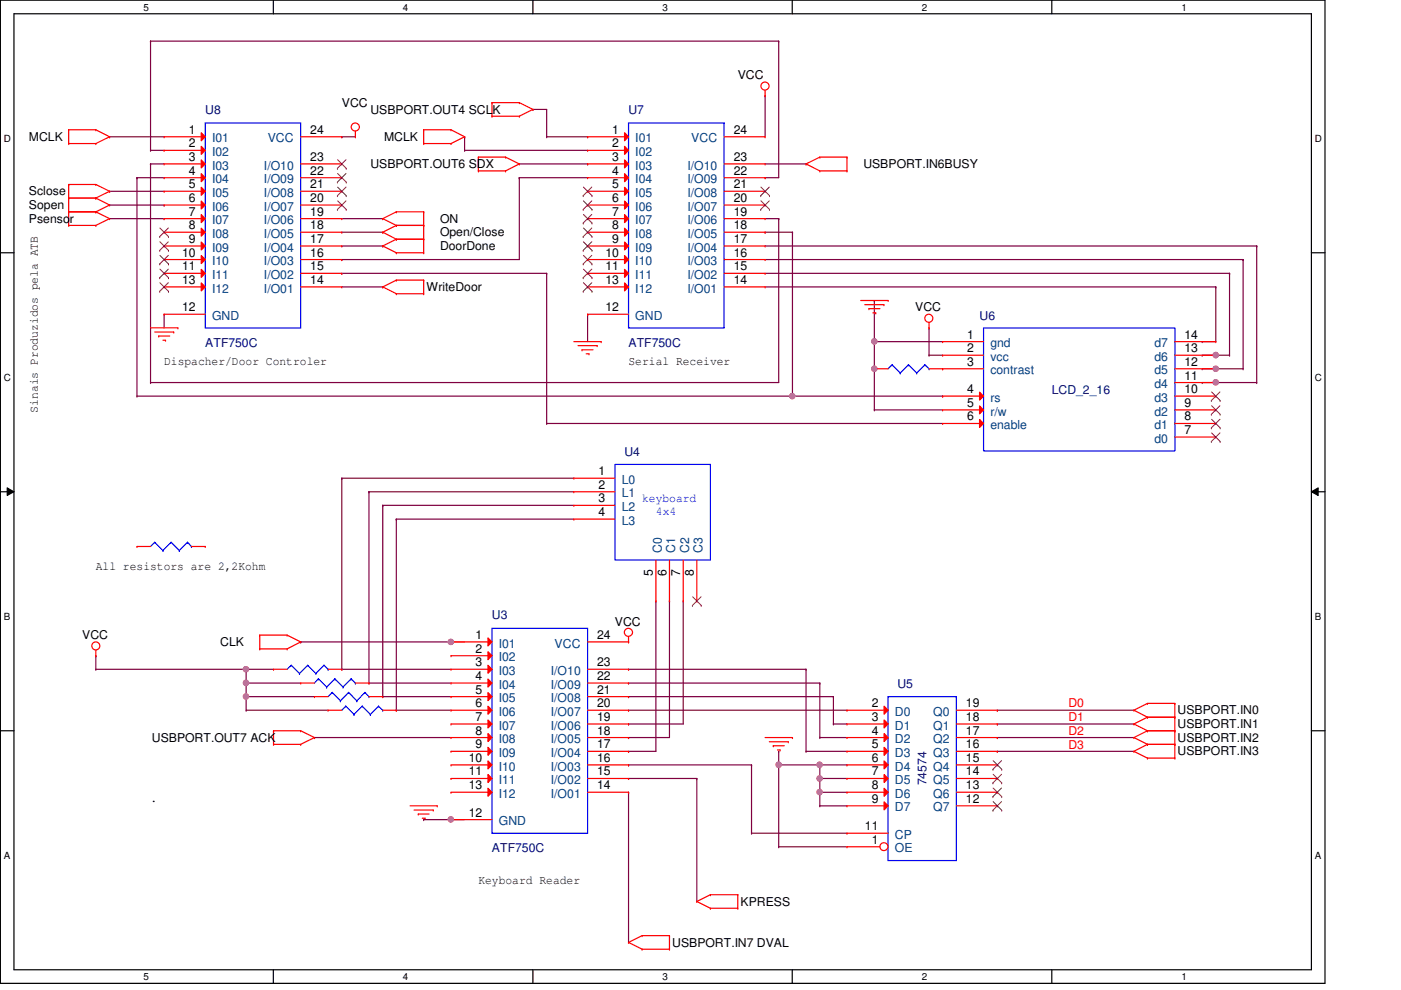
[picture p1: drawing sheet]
<svg xmlns="http://www.w3.org/2000/svg" width="297mm" height="210mm" viewBox="0 0 297 210" stroke-linecap="round" stroke-linejoin="round" font-family="sans-serif">
<path d="M.1 0h280.8v208.5h-280.8zM3 2.9h275v202.7h-275z" fill="none" stroke="#000" stroke-width=".25"/>
<g fill="#fff">
<path d="M30.4 .3h1.2v2.4h-1.2z"/>
<path d="M30.4 205.9h1.2v2.3h-1.2z"/>
</g>
<path d="M58 0v2.9M58 205.6v2.9" fill="none" stroke="#000" stroke-width=".25"/>
<g fill="#fff">
<path d="M85.4 .3h1.2v2.4h-1.2z"/>
<path d="M85.4 205.9h1.2v2.3h-1.2z"/>
</g>
<path d="M113 0v2.9M113 205.6v2.9" fill="none" stroke="#000" stroke-width=".25"/>
<g fill="#fff">
<path d="M140.5 .3h1.1v2.4h-1.1z"/>
<path d="M140.5 205.9h1.1v2.3h-1.1z"/>
</g>
<path d="M168 0v2.9M168 205.6v2.9" fill="none" stroke="#000" stroke-width=".25"/>
<g fill="#fff">
<path d="M195.4 .3h1.2v2.4h-1.2z"/>
<path d="M195.4 205.9h1.2v2.3h-1.2z"/>
</g>
<path d="M223 0v2.9M223 205.6v2.9" fill="none" stroke="#000" stroke-width=".25"/>
<g fill="#fff">
<path d="M250.5 .3h1.1v2.4h-1.1z"/>
<path d="M250.5 205.9h1.1v2.3h-1.1z"/>
<path d="M.8 28.2h1.5v2.4h-1.5z"/>
<path d="M278.8 28.2h1.4v2.4h-1.4z"/>
<path d="M.8 78.9h1.5v2.3h-1.5z"/>
<path d="M278.8 78.9h1.4v2.3h-1.4z"/>
</g>
<path d="M.1 53.6h2.9M278 53.6h2.9" fill="none" stroke="#000" stroke-width=".25"/>
<g fill="#fff">
<path d="M.8 129.6h1.4v2.3h-1.4z"/>
<path d="M278.8 129.6h1.3v2.3h-1.3z"/>
</g>
<path d="M.1 104.3h2.9M278 104.3h2.9" fill="none" stroke="#000" stroke-width=".25"/>
<path d="M1.5 103.4l1.5 .9-1.5 .8zM278 104.3l1.5-.9v1.7z" fill="#000"/>
<path d="M1.5 103.4l1.5 .9-1.5 .8zM278 104.3l1.5-.9v1.7z" fill="none" stroke="#000" stroke-width=".21"/>
<g fill="#fff">
<path d="M.8 180.3h1.4v2.3h-1.4z"/>
<path d="M278.8 180.3h1.3v2.3h-1.3z"/>
</g>
<path d="M.1 154.9h2.9M278 154.9h2.9" fill="none" stroke="#000" stroke-width=".25"/>
<path d="M63.8 136.1h.1M63.8 136.1h31.8" fill="none" stroke="#800040" stroke-width=".25"/>
<circle cx="95.6" cy="136.1" r=".56" fill="#f0f"/>
<circle cx="95.6" cy="136.1" r=".56" fill="none" stroke="#f0f" stroke-width=".25"/>
<g fill="none" stroke="#800040" stroke-width=".25">
<path d="M72.5 101.4h.1M72.5 101.4h49.2M72.5 101.4v40.5M78.2 104.3h.1M78.2 104.3h43.5M78.2 104.3v40.5M81.1 107.1h.1M81.1 107.1h40.6M81.1 107.1v40.6M84 110.1h.1M84 110.1v40.5M84 110.1h37.7"/>
<path d="M95.6 136.1h.1M95.6 136.1h2.9M139.1 127.4h.1M139.1 127.4v31.9h-5.8M141.9 127.4h.1M141.9 127.4v29h-8.6M144.9 127.4h.1M144.9 127.4v26.1h-11.6M20.3 141.9h.1M20.3 141.9h31.9M72.5 141.9h.1M72.5 141.9h23.1"/>
<path d="M78.2 144.8h.1M78.2 144.8h17.4M81.1 147.7h.1M81.1 147.7h14.5M84 150.6h.1M84 150.6h11.6M133.3 159.3h.1M133.3 156.4h.1M133.3 153.5h.1M133.3 150.6h.1M133.3 147.7h.1M133.3 144.8h.1"/>
<path d="M133.3 141.9h.1M133.3 141.9h37.6M133.3 144.8h40.5M133.3 147.7h43.4M133.3 150.6h46.3M170.9 141.9h.1M170.9 159.3h.1M170.9 159.3h8.7M170.9 141.9v17.4M173.8 144.8h.1M173.8 156.4h.1M173.8 156.4h5.8"/>
<path d="M173.8 144.8v11.6M176.7 147.7h.1M176.7 153.5h.1M176.7 153.5h2.9M176.7 147.7v5.8M211.5 150.6h.1M211.5 153.5h.1M211.5 156.4h.1M211.5 159.3h.1M211.5 150.6h28.9M211.5 159.3h28.9M211.5 156.4h28.9"/>
<path d="M211.5 153.5h28.9M133.3 162.2h.1M133.3 165.1h.1M133.3 168h.1M133.3 162.2h26M133.3 165.1h14.4M133.3 168v31.8M147.7 165.1h.1M147.7 165.1v26M159.3 162.2h.1M159.3 176.7h.1M159.3 162.2v14.5"/>
<path d="M159.3 176.7h20.3M165.1 179.5h.1M165.1 179.5h14.5"/>
</g>
<circle cx="52.1" cy="141.9" r=".56" fill="#f0f"/>
<circle cx="52.1" cy="141.9" r=".56" fill="none" stroke="#f0f" stroke-width=".25"/>
<path d="M52.2 147.7h.1M52.2 150.6h.1M52.2 141.9h.1M52.2 144.8h.1M52.2 147.7h14.5M52.2 150.6h17.4M52.2 141.9v5.8M52.2 144.8h11.6M52.2 141.9h5.8" fill="none" stroke="#800040" stroke-width=".25"/>
<circle cx="52.1" cy="147.7" r=".56" fill="#f0f"/>
<circle cx="52.1" cy="147.7" r=".56" fill="none" stroke="#f0f" stroke-width=".25"/>
<circle cx="52.1" cy="144.8" r=".56" fill="#f0f"/>
<circle cx="52.1" cy="144.8" r=".56" fill="none" stroke="#f0f" stroke-width=".25"/>
<path d="M52.2 147.7h.1M52.2 147.7v2.9M165.1 159.3h.1M165.1 159.3v2.9M165.1 162.2h.1M165.1 162.2h8.7M173.8 162.2h.1M173.8 165.1h.1M173.8 162.2v2.9M173.8 165.1h5.8" fill="none" stroke="#800040" stroke-width=".25"/>
<circle cx="173.8" cy="165.1" r=".56" fill="#f0f"/>
<circle cx="173.8" cy="165.1" r=".56" fill="none" stroke="#f0f" stroke-width=".25"/>
<path d="M173.8 162.2h.1M173.8 162.2h5.8" fill="none" stroke="#800040" stroke-width=".25"/>
<circle cx="173.8" cy="162.2" r=".56" fill="#f0f"/>
<circle cx="173.8" cy="162.2" r=".56" fill="none" stroke="#f0f" stroke-width=".25"/>
<path d="M173.8 165.1h.1M173.8 168h.1M173.8 165.1v2.9M173.8 168h5.8" fill="none" stroke="#800040" stroke-width=".25"/>
<circle cx="173.8" cy="167.9" r=".56" fill="#f0f"/>
<circle cx="173.8" cy="167.9" r=".56" fill="none" stroke="#f0f" stroke-width=".25"/>
<path d="M89.8 173.8h.1M89.8 173.8h5.8M173.8 168h.1M173.8 170.9h.1M173.8 168v2.9M173.8 170.9h5.8" fill="none" stroke="#800040" stroke-width=".25"/>
<circle cx="95.6" cy="173.7" r=".56" fill="#f0f"/>
<circle cx="95.6" cy="173.7" r=".56" fill="none" stroke="#f0f" stroke-width=".25"/>
<path d="M20.3 139h.1M20.3 139v2.9M66.7 156.4h.1M66.7 156.4h28.9M95.6 173.8h.1M95.6 173.8h2.9M165.1 162.2h.1M165.1 162.2v17.3" fill="none" stroke="#800040" stroke-width=".25"/>
<circle cx="165.1" cy="162.2" r=".56" fill="#f0f"/>
<circle cx="165.1" cy="162.2" r=".56" fill="none" stroke="#f0f" stroke-width=".25"/>
<path d="M185.4 72.4h.1M185.4 72.4h14.5M185.4 72.4v5.8" fill="none" stroke="#800040" stroke-width=".25"/>
<circle cx="185.4" cy="72.4" r=".56" fill="#f0f"/>
<circle cx="185.4" cy="72.4" r=".56" fill="none" stroke="#f0f" stroke-width=".25"/>
<g fill="none" stroke="#800040" stroke-width=".25">
<path d="M185.4 63.7h.1M185.4 63.7v8.7M254.9 78.2h.1M254.9 75.3h.1M254.9 78.2h2.9M254.9 75.3h2.9M115.9 89.8h.1M115.9 89.8h84M168 84h31.9M185.4 86.9h.1M185.4 86.9h14.5M199.9 84h.1"/>
<path d="M254.9 81.1h.1M254.9 81.1h2.9"/>
</g>
<circle cx="257.8" cy="75.3" r=".56" fill="#f0f"/>
<circle cx="257.8" cy="75.3" r=".56" fill="none" stroke="#f0f" stroke-width=".25"/>
<g fill="none" stroke="#800040" stroke-width=".25">
<path d="M31.9 8.7h.1M31.9 8.7v23.2M31.9 8.7h133.2M165.1 8.7h.1M165.1 8.7v29h-2.9M23.2 29h.1M23.2 29h11.6M29 37.7h.1M29 37.7h5.8M29 37.7v46.3M31.9 31.9h.1M31.9 34.8h.1"/>
<path d="M31.9 31.9h2.9M31.9 34.8v46.3M31.9 34.8h2.9M72.5 29h.1M72.5 29h2.8M162.2 20.3h.1M162.2 37.7h.1M162.2 20.3v8.7M165.1 46.4h.1M165.1 46.4v34.7h-133.2M34.8 66.6h.1M34.8 66.6v2.9"/>
<path d="M124.6 66.6h.1M124.6 66.6v5.8M254.9 72.4h.1M254.9 72.4h2.9M29 84h.1M29 84h139M31.9 81.1h.1"/>
</g>
<circle cx="168" cy="84" r=".56" fill="#f0f"/>
<circle cx="168" cy="84" r=".56" fill="none" stroke="#f0f" stroke-width=".25"/>
<g fill="none" stroke="#800040" stroke-width=".25">
<path d="M110.1 37.7h.1M110.1 37.7v17.3h-37.6M110.1 37.7h14.5M23.2 40.6h.1M23.2 46.4h11.6M23.2 40.6h11.6M23.2 43.5h11.6M34.8 43.5h.1M34.8 46.4h.1M72.5 55h.1M72.5 58h.1M72.5 49.2h8.6"/>
<path d="M72.5 58h43.4M72.5 46.4h8.6M72.5 52.2h8.6M81.1 52.2h.1M81.1 46.4h.1M81.1 49.2h.1M115.9 58h.1M115.9 58v31.8M162.2 49.2h.1M162.2 49.2h5.8M162.2 46.4h2.9M165.1 46.4h.1"/>
<path d="M168 49.2h.1M168 49.2v34.8M72.5 60.8h8.6M81.1 60.8h.1M185.4 78.2h.1M185.4 78.2v8.7M197 75.3h.1M197 69.5h.1M197 75.3h2.9M197 69.5v5.8"/>
</g>
<circle cx="185.4" cy="78.2" r=".56" fill="#f0f"/>
<circle cx="185.4" cy="78.2" r=".56" fill="none" stroke="#f0f" stroke-width=".25"/>
<g fill="none" stroke="#800040" stroke-width=".25">
<path d="M110.1 34.8h14.5M113 23.2h.1M113 23.2h2.9M124.6 34.8h.1M162.2 34.8h8.7M170.9 34.8h.1M162.2 58h98.5M260.7 58h.1M260.7 58v17.3M162.2 60.8h95.6M257.8 60.8h.1M257.8 60.8v11.6"/>
<path d="M257.8 78.2h5.8M263.6 78.2h.1"/>
</g>
<circle cx="257.8" cy="78.2" r=".56" fill="#f0f"/>
<circle cx="257.8" cy="78.2" r=".56" fill="none" stroke="#f0f" stroke-width=".25"/>
<path d="M162.2 55h101.4M263.6 55h.1M263.6 55v23.2M257.8 75.3h2.9M260.7 75.3h.1M257.8 81.1h8.6M266.4 81.1h.1" fill="none" stroke="#800040" stroke-width=".25"/>
<circle cx="257.8" cy="81.1" r=".56" fill="#f0f"/>
<circle cx="257.8" cy="81.1" r=".56" fill="none" stroke="#f0f" stroke-width=".25"/>
<path d="M98.5 29h.1M98.5 31.9h.1M98.5 29v2.9M98.5 31.9h26.1M115.9 29h.1M115.9 23.2v5.8M115.9 29h8.7M124.6 29h.1M162.2 52.2h104.2M266.4 52.2h.1M266.4 52.2v28.9" fill="none" stroke="#800040" stroke-width=".25"/>
<g fill="none" stroke="#f00" stroke-width=".25">
<path d="M162.2 19.1v1.2M14.6 30.4h.1M14.6 27.5h.1M14.6 39.1h.1M14.6 27.5h5.7M14.6 30.4h5.7M14.6 27.5v2.9M14.6 39.1v8.7M14.6 39.1h5.7M20.3 27.5h.1M20.3 30.4h.1M20.3 39.1h.1"/>
<path d="M20.3 27.5l2.9 1.5M20.3 39.1l2.9 1.5M23.2 29h.1M23.2 29l-2.9 1.4M75.3 29h.1M75.3 27.8v1.2M89.8 30.4h.1M89.8 27.5h.1M89.8 27.5h5.8M89.8 30.4h5.8M89.8 27.5v2.9M95.6 27.5h.1"/>
<path d="M95.6 30.4h.1M95.6 27.5l2.9 1.5M98.5 29h.1M98.5 29l-2.9 1.4M101.4 36.2h.1M101.4 33.3h.1M101.4 33.3h5.8M101.4 36.2h5.8M101.4 33.3v2.9M104.3 24.6h.1M104.3 21.8h.1M104.3 21.8h5.8"/>
<path d="M104.3 24.6h5.8M104.3 21.8v2.8M107.2 33.3h.1M107.2 36.2h.1M107.2 33.3l2.9 1.5M110.1 21.8h.1M110.1 24.6h.1M110.1 34.8h.1M110.1 21.8l2.9 1.4M110.1 34.8l-2.9 1.4M113 23.2h.1M113 23.2l-2.9 1.4"/>
<path d="M162.2 20.3h.1M170.9 34.8h.1M170.9 34.8l2.9 1.4M173.8 33.3h.1M173.8 36.2h.1M173.8 33.3h5.8M173.8 36.2h5.8M173.8 33.3l-2.9 1.5M179.6 33.3h.1M179.6 36.2h.1M179.6 33.3v2.9M14.6 42h.1"/>
<path d="M14.6 44.9h.1M14.6 47.8h.1M14.6 42h5.7M14.6 44.9h5.7M14.6 47.8h5.7M20.3 42h.1M20.3 44.9h.1M20.3 47.8h.1M20.3 42l2.9 1.5M20.3 44.9l2.9 1.5M23.2 40.6h.1M23.2 43.5h.1"/>
<path d="M23.2 46.4h.1M23.2 40.6l-2.9 1.4M23.2 43.5l-2.9 1.4M23.2 46.4l-2.9 1.4M81.1 52.2h.1M81.1 49.2h.1M81.1 46.4h.1M81.1 52.2l2.9 1.4M81.1 49.2l2.9 1.5M81.1 46.4l2.9 1.4M84 59.4h.1M84 50.7h.1"/>
<path d="M84 53.6h.1M84 47.8h.1M84 44.9h.1M84 44.9h5.8M84 47.8h5.8M84 59.4l-2.9 1.4M84 59.4h5.8M84 50.7l-2.9 1.5M84 50.7h5.8M84 53.6h5.8M84 47.8l-2.9 1.4M84 44.9l-2.9 1.5"/>
<path d="M89.8 59.4h.1M89.8 50.7h.1M89.8 53.6h.1M89.8 47.8h.1M89.8 44.9h.1M89.8 44.9v8.7M89.8 59.4v2.9M31.9 69.5h5.8M32.8 70.4h4M33.7 71.2h.1M33.7 71.2h2.3M34.5 72.1h.6"/>
<path d="M35.1 72.1h.1M36.8 70.4h.1M37.7 69.5h.1M81.1 60.8h.1M81.1 60.8l2.9 1.5M84 62.3h.1M84 62.3h5.8M89.8 62.3h.1M121.7 72.4h5.8M122.6 73.3h4M123.4 74.2h.1M123.4 74.2h2.3"/>
<path d="M124.3 75h.6M124.9 75h.1M126.6 73.3h.1M127.5 72.4h.1M182.5 63.7h5.8M183.3 64.6h4.1M184.2 65.4h.1M184.2 65.4h2.4M185.1 66.3h.6M185.7 66.3h.1M187.4 64.6h.1M188.3 63.7h.1"/>
<path d="M197 69.5h.1M197 68.4v1.1M20.3 139h.1M20.3 137.8v1.2M55.1 137.6h.1M55.1 134.7h.1M55.1 134.7h5.8M55.1 137.6h5.8M55.1 134.7v2.9M60.9 134.7h.1M60.9 137.6h.1M60.9 134.7l2.9 1.4"/>
<path d="M63.8 136.1h.1M63.8 136.1l-2.9 1.5M133.3 136.1h.1M133.3 135v1.1M58 157.8h.1M58 154.9h.1M58 154.9h5.8M58 157.8h5.8M58 154.9v2.9M63.8 154.9h.1M63.8 157.8h.1M63.8 154.9l2.9 1.5"/>
<path d="M66.7 156.4h.1M66.7 156.4l-2.9 1.4M162.2 156.4h5.8M163.1 157.3h4M164 158.1h.1M164 158.1h2.3M164.8 159h.6M165.4 159h.1M167.1 157.3h.1M168 156.4h.1M240.4 150.6h.1M240.4 153.5h.1"/>
<path d="M240.4 156.4h.1M240.4 159.3h.1M240.4 150.6l2.9 1.5M240.4 153.5l2.9 1.4M240.4 156.4l2.9 1.4M240.4 159.3l2.9 1.4M243.3 149.1h.1M243.3 152.1h.1M243.3 154.9h.1M243.3 157.8h.1M243.3 149.1l-2.9 1.5M243.3 149.1h5.8"/>
<path d="M243.3 152.1h5.8M243.3 152.1l-2.9 1.4M243.3 154.9h5.8M243.3 154.9l-2.9 1.5M243.3 157.8h5.8M243.3 157.8l-2.9 1.5M249.1 149.1h.1M249.1 152.1h.1M249.1 154.9h.1M249.1 157.8h.1M249.1 149.1v11.6M86.9 170.9h5.8"/>
<path d="M87.8 171.7h4.1M88.7 172.6h.1M88.7 172.6h2.3M89.5 173.5h.6M90.1 173.5h.1M91.9 171.7h.1M92.7 170.9h.1M243.3 160.7h.1M243.3 160.7h5.8M249.1 160.7h.1M133.3 199.8h.1M133.3 199.8l2.8 1.5"/>
<path d="M136.1 198.4h.1M136.1 198.4l-2.8 1.4M136.1 198.4h5.8M141.9 198.4h.1M141.9 198.4v2.9M147.7 191.1h.1M147.7 191.1l2.9 1.5M150.6 189.7h.1M150.6 192.6h.1M150.6 189.7l-2.9 1.4M150.6 189.7h5.8M150.6 192.6h5.8"/>
<path d="M156.4 189.7h.1M156.4 192.6h.1M156.4 189.7v2.9M136.1 201.3h.1M136.1 201.3h5.8M141.9 201.3h.1"/>
<circle cx="162.2" cy="18.3" r=".86"/>
<circle cx="75.3" cy="26.9" r=".86"/>
<circle cx="196.9" cy="67.5" r=".85"/>
<circle cx="20.3" cy="136.9" r=".85"/>
<circle cx="133.2" cy="134.1" r=".86"/>
</g>
<path d="M188.3 147.7h14.5v34.8h-14.5z" fill="none" stroke="#00f" stroke-width=".25"/>
<circle cx="187.4" cy="179.5" r=".84" fill="#fff"/>
<g fill="none" stroke="#f00" stroke-width=".25">
<path d="M179.6 179.5h.1M179.6 179.5h7"/>
<circle cx="187.4" cy="179.5" r=".84"/>
</g>
<path d="M187.4 149.7l.9 .9-.9 .8z" fill="#f00"/>
<path d="M179.6 150.6h.1M179.6 150.6h8.7M187.4 149.7l.9 .9-.9 .8z" fill="none" stroke="#f00" stroke-width=".25"/>
<path d="M187.4 152.7l.9 .8-.9 .8z" fill="#f00"/>
<path d="M179.6 153.5h.1M179.6 153.5h8.7M187.4 152.7l.9 .8-.9 .8z" fill="none" stroke="#f00" stroke-width=".25"/>
<path d="M187.4 155.5l.9 .9-.9 .8z" fill="#f00"/>
<path d="M179.6 156.4h.1M179.6 156.4h8.7M187.4 155.5l.9 .9-.9 .8z" fill="none" stroke="#f00" stroke-width=".25"/>
<path d="M187.4 158.5l.9 .8-.9 .8z" fill="#f00"/>
<path d="M179.6 159.3h.1M179.6 159.3h8.7M187.4 158.5l.9 .8-.9 .8z" fill="none" stroke="#f00" stroke-width=".25"/>
<path d="M187.4 161.3l.9 .9-.9 .8z" fill="#f00"/>
<path d="M179.6 162.2h.1M179.6 162.2h8.7M187.4 161.3l.9 .9-.9 .8z" fill="none" stroke="#f00" stroke-width=".25"/>
<path d="M187.4 164.2l.9 .9-.9 .8z" fill="#f00"/>
<path d="M179.6 165.1h.1M179.6 165.1h8.7M187.4 164.2l.9 .9-.9 .8z" fill="none" stroke="#f00" stroke-width=".25"/>
<path d="M187.4 167.1l.9 .9-.9 .8z" fill="#f00"/>
<path d="M179.6 168h.1M179.6 168h8.7M187.4 167.1l.9 .9-.9 .8z" fill="none" stroke="#f00" stroke-width=".25"/>
<path d="M187.4 170l.9 .9-.9 .8z" fill="#f00"/>
<g fill="none" stroke="#f00" stroke-width=".25">
<path d="M69.6 150.6h.1M69.6 150.6h2.9M81.1 150.6h2.9M84 150.6h.1M202.8 150.6h8.7M202.8 153.5h8.7M202.8 156.4h8.7M202.8 159.3h8.7M211.5 150.6h.1M211.5 153.5h.1M211.5 156.4h.1M211.5 159.3h.1"/>
<path d="M179.6 170.9h.1M179.6 176.7h.1M179.6 170.9h8.7M179.6 176.7h8.7M187.4 170l.9 .9-.9 .8zM202.8 170.9h8.7M202.8 162.2h8.7M202.8 165.1h8.7M202.8 168h8.7M211.5 162.2h.1M211.5 165.1h.1M211.5 168h.1"/>
<path d="M211.5 170.9h.1"/>
</g>
<g fill="none" stroke="#804000" stroke-width=".21">
<path d="M210.5 163.1h.1M210.5 166h.1M210.5 168.9h.1M210.5 171.8h.1M210.6 161.3l1.8 1.8M210.6 164.2l1.8 1.8M210.6 167.1l1.8 1.8M210.6 170l1.8 1.8M212.3 161.3l-1.8 1.8M212.3 164.2l-1.8 1.8M212.3 167.1l-1.8 1.8M212.3 170l-1.8 1.8"/>
<path d="M212.4 163.1h.1M212.4 166h.1M212.4 168.9h.1M212.4 171.8h.1"/>
</g>
<g fill="none" stroke="#00f" stroke-width=".25">
<path d="M43.5 26.1h20.3v43.4h-20.3zM73.3 149.7h.1M73.3 149.7l-.8 .9M73.3 149.7l1.8 1.8M75.1 151.5h.1M76.8 149.7h.1M76.8 149.7l-1.7 1.8M76.8 149.7l1.7 1.8M78.5 151.5h.1M80.3 149.7h.1M80.3 149.7l-1.8 1.8M80.3 149.7l.8 .9"/>
<path d="M81.1 150.6h.1"/>
</g>
<path d="M42.7 60l.8 .8-.8 .9z" fill="#f00"/>
<path d="M42.7 60l.8 .8-.8 .9zM34.8 60.8h.1M34.8 60.8h8.7" fill="none" stroke="#f00" stroke-width=".25"/>
<path d="M33.9 59.9l1.8 1.9M35.7 59.9l-1.8 1.9M33.9 61.8h.1M35.7 61.8h.1" fill="none" stroke="#804000" stroke-width=".21"/>
<path d="M42.7 28.2l.8 .8-.8 .8z" fill="#f00"/>
<path d="M34.8 29h.1M34.8 29h8.7M42.7 28.2l.8 .8-.8 .8z" fill="none" stroke="#f00" stroke-width=".25"/>
<path d="M42.7 31l.8 .9-.8 .8z" fill="#f00"/>
<path d="M34.8 31.9h.1M34.8 31.9h8.7M42.7 31l.8 .9-.8 .8z" fill="none" stroke="#f00" stroke-width=".25"/>
<path d="M42.7 33.9l.8 .9-.8 .8z" fill="#f00"/>
<path d="M34.8 34.8h.1M34.8 34.8h8.7M42.7 33.9l.8 .9-.8 .8z" fill="none" stroke="#f00" stroke-width=".25"/>
<path d="M42.7 36.8l.8 .9-.8 .8z" fill="#f00"/>
<path d="M34.8 37.7h.1M34.8 37.7h8.7M42.7 36.8l.8 .9-.8 .8z" fill="none" stroke="#f00" stroke-width=".25"/>
<path d="M42.7 39.7l.8 .9-.8 .8z" fill="#f00"/>
<path d="M42.7 39.7l.8 .9-.8 .8zM34.8 40.6h.1M34.8 40.6h8.7" fill="none" stroke="#f00" stroke-width=".25"/>
<path d="M42.7 42.6l.8 .9-.8 .8z" fill="#f00"/>
<path d="M34.8 43.5h.1M34.8 43.5h8.7M42.7 42.6l.8 .9-.8 .8z" fill="none" stroke="#f00" stroke-width=".25"/>
<path d="M42.7 45.5l.8 .9-.8 .8z" fill="#f00"/>
<path d="M34.8 46.4h.1M34.8 46.4h8.7M42.7 45.5l.8 .9-.8 .8z" fill="none" stroke="#f00" stroke-width=".25"/>
<path d="M42.7 48.4l.8 .8-.8 .9z" fill="#f00"/>
<path d="M34.8 49.2h.1M34.8 49.2h8.7M42.7 48.4l.8 .8-.8 .9z" fill="none" stroke="#f00" stroke-width=".25"/>
<path d="M33.9 50.2h.1M33.9 48.3l1.8 1.9M35.7 48.3l-1.8 1.9M35.7 50.2h.1" fill="none" stroke="#804000" stroke-width=".21"/>
<path d="M42.7 51.3l.8 .9-.8 .8z" fill="#f00"/>
<path d="M34.8 52.2h.1M34.8 52.2h8.7M42.7 51.3l.8 .9-.8 .8z" fill="none" stroke="#f00" stroke-width=".25"/>
<path d="M33.9 53.1h.1M33.9 51.3l1.8 1.8M35.7 51.3l-1.8 1.8M35.7 53.1h.1" fill="none" stroke="#804000" stroke-width=".21"/>
<path d="M42.7 54.2l.8 .8-.8 .9z" fill="#f00"/>
<path d="M34.8 55h.1M34.8 55h8.7M42.7 54.2l.8 .8-.8 .9z" fill="none" stroke="#f00" stroke-width=".25"/>
<path d="M33.9 56h.1M33.9 54.1l1.8 1.9M35.7 54.1l-1.8 1.9M35.7 56h.1" fill="none" stroke="#804000" stroke-width=".21"/>
<path d="M42.7 57.1l.8 .9-.8 .8z" fill="#f00"/>
<g fill="none" stroke="#f00" stroke-width=".25">
<path d="M63.8 37.7h8.7M63.8 34.8h8.7M63.8 29h8.7M72.5 37.7h.1M72.5 34.8h.1M72.5 29h.1M34.8 58h.1M34.8 58h8.7M42.7 57.1l.8 .9-.8 .8zM63.8 58h8.7M63.8 55h8.7M63.8 52.2h8.7"/>
<path d="M63.8 49.2h8.7M63.8 46.4h8.7M63.8 43.5h8.7M63.8 40.6h8.7M72.5 58h.1M72.5 55h.1M72.5 52.2h.1M72.5 49.2h.1M72.5 46.4h.1M72.5 43.5h.1M72.5 40.6h.1M34.8 66.6h.1"/>
<path d="M34.8 66.6h8.7M63.8 60.8h8.7M72.5 60.8h.1M199.9 72.4h.1M199.9 75.3h.1M199.9 78.2h.1M199.9 72.4h8.6M199.9 75.3h8.6M199.9 78.2h8.6"/>
</g>
<g fill="none" stroke="#804000" stroke-width=".21">
<path d="M71.5 38.6h.1M71.5 35.7h.1M71.6 39.7l1.8 1.8M71.6 36.8l1.8 1.8M71.6 33.9l1.8 1.8M73.4 39.7l-1.9 1.8M73.4 36.8l-1.9 1.8M73.4 33.9l-1.9 1.8M73.4 38.6h.1M73.4 35.7h.1M33.9 58.9h.1M33.9 57.1l1.8 1.8"/>
<path d="M35.7 57.1l-1.8 1.8M35.7 58.9h.1M71.5 44.4h.1M71.5 41.5h.1M71.6 42.6l1.8 1.8M73.4 42.6l-1.9 1.8M73.4 44.4h.1M73.4 41.5h.1"/>
</g>
<path d="M208.5 69.5h40.6v26.1h-40.6z" fill="none" stroke="#00f" stroke-width=".25"/>
<path d="M207.7 83.1l.8 .9-.8 .8z" fill="#f00"/>
<path d="M199.9 84h.1M199.9 84h8.6M207.7 83.1l.8 .9-.8 .8z" fill="none" stroke="#f00" stroke-width=".25"/>
<path d="M207.7 86.1l.8 .8-.8 .9z" fill="#f00"/>
<path d="M199.9 86.9h.1M199.9 86.9h8.6M207.7 86.1l.8 .8-.8 .9z" fill="none" stroke="#f00" stroke-width=".25"/>
<path d="M207.7 88.9l.8 .9-.8 .8z" fill="#f00"/>
<g fill="none" stroke="#f00" stroke-width=".25">
<path d="M249.1 78.2h8.7M249.1 75.3h8.7M249.1 72.4h8.7M257.8 78.2h.1M257.8 75.3h.1M257.8 72.4h.1M199.9 89.8h.1M199.9 89.8h8.6M207.7 88.9l.8 .9-.8 .8zM249.1 89.8h8.7M249.1 92.7h8.7M249.1 86.9h8.7"/>
<path d="M249.1 84h8.7M249.1 81.1h8.7M257.8 92.7h.1M257.8 89.8h.1M257.8 86.9h.1M257.8 84h.1M257.8 81.1h.1M121.7 101.4h.1M121.7 104.3h.1M121.7 107.1h.1M121.7 110.1h.1M121.7 101.4h8.7"/>
<path d="M121.7 104.3h8.7M121.7 107.1h8.7M121.7 110.1h8.7M139.1 118.7v8.7M141.9 118.7v8.7M144.9 118.7v8.7M147.7 118.7v8.7M139.1 127.4h.1M141.9 127.4h.1M144.9 127.4h.1M147.7 127.4h.1M66.7 147.7h.1"/>
<path d="M66.7 147.7h2.9M78.2 147.7h2.9M81.1 147.7h.1"/>
</g>
<g fill="none" stroke="#804000" stroke-width=".21">
<path d="M256.8 93.6h.1M256.8 90.7h.1M256.8 87.8h.1M256.8 84.9h.1M256.9 91.8l1.8 1.8M256.9 88.9l1.8 1.8M256.9 86l1.8 1.8M256.9 83.1l1.8 1.8M258.7 91.8l-1.9 1.8M258.7 88.9l-1.9 1.8M258.7 86l-1.9 1.8M258.7 83.1l-1.9 1.8"/>
<path d="M258.7 93.6h.1M258.7 90.7h.1M258.7 87.8h.1M258.7 84.9h.1M146.8 128.4h.1M146.9 126.5l1.8 1.9M148.6 126.5l-1.8 1.9M148.7 128.4h.1"/>
</g>
<g fill="none" stroke="#00f" stroke-width=".25">
<path d="M130.4 98.5h20.2v20.2h-20.2zM104.3 133.2h20.3v43.5h-20.3zM70.4 146.8h.1M70.4 146.8l-.8 .9M70.4 146.8l1.8 1.8M72.2 148.6h.1M73.9 146.8h.1M73.9 146.8l-1.7 1.8M73.9 146.8l1.7 1.8M75.6 148.6h.1M77.4 146.8h.1M77.4 146.8l-1.8 1.8"/>
<path d="M77.4 146.8l.8 .9M78.2 147.7h.1"/>
</g>
<path d="M103.5 167.1l.8 .9-.8 .8z" fill="#f00"/>
<path d="M95.6 168h.1M95.6 168h8.7M103.5 167.1l.8 .9-.8 .8z" fill="none" stroke="#f00" stroke-width=".25"/>
<path d="M103.5 135.3l.8 .8-.8 .8z" fill="#f00"/>
<path d="M95.6 136.1h.1M95.6 136.1h8.7M103.5 135.3l.8 .8-.8 .8z" fill="none" stroke="#f00" stroke-width=".25"/>
<path d="M103.5 138.2l.8 .8-.8 .9z" fill="#f00"/>
<path d="M95.6 139h.1M95.6 139h8.7M103.5 138.2l.8 .8-.8 .9z" fill="none" stroke="#f00" stroke-width=".25"/>
<path d="M103.5 141.1l.8 .8-.8 .8z" fill="#f00"/>
<path d="M95.6 141.9h.1M95.6 141.9h8.7M103.5 141.1l.8 .8-.8 .8z" fill="none" stroke="#f00" stroke-width=".25"/>
<path d="M103.5 144l.8 .8-.8 .9z" fill="#f00"/>
<path d="M95.6 144.8h.1M95.6 144.8h8.7M103.5 144l.8 .8-.8 .9z" fill="none" stroke="#f00" stroke-width=".25"/>
<path d="M103.5 146.9l.8 .8-.8 .8z" fill="#f00"/>
<path d="M95.6 147.7h.1M95.6 147.7h8.7M103.5 146.9l.8 .8-.8 .8z" fill="none" stroke="#f00" stroke-width=".25"/>
<path d="M103.5 149.7l.8 .9-.8 .8z" fill="#f00"/>
<path d="M95.6 150.6h.1M95.6 150.6h8.7M103.5 149.7l.8 .9-.8 .8z" fill="none" stroke="#f00" stroke-width=".25"/>
<path d="M103.5 152.7l.8 .8-.8 .8z" fill="#f00"/>
<path d="M95.6 153.5h.1M95.6 153.5h8.7M103.5 152.7l.8 .8-.8 .8z" fill="none" stroke="#f00" stroke-width=".25"/>
<path d="M103.5 155.5l.8 .9-.8 .8z" fill="#f00"/>
<path d="M95.6 156.4h.1M95.6 156.4h8.7M103.5 155.5l.8 .9-.8 .8z" fill="none" stroke="#f00" stroke-width=".25"/>
<path d="M103.5 158.5l.8 .8-.8 .8z" fill="#f00"/>
<path d="M95.6 159.3h.1M95.6 159.3h8.7M103.5 158.5l.8 .8-.8 .8z" fill="none" stroke="#f00" stroke-width=".25"/>
<path d="M103.5 161.3l.8 .9-.8 .8z" fill="#f00"/>
<path d="M95.6 162.2h.1M95.6 162.2h8.7M103.5 161.3l.8 .9-.8 .8z" fill="none" stroke="#f00" stroke-width=".25"/>
<path d="M103.5 164.2l.8 .9-.8 .8z" fill="#f00"/>
<g fill="none" stroke="#f00" stroke-width=".25">
<path d="M124.6 136.1h8.7M133.3 136.1h.1M63.8 144.8h.1M63.8 144.8h2.9M75.3 144.8h2.9M78.2 144.8h.1M124.6 159.3h8.7M124.6 156.4h8.7M124.6 153.5h8.7M124.6 150.6h8.7M124.6 147.7h8.7M124.6 144.8h8.7"/>
<path d="M124.6 141.9h8.7M133.3 159.3h.1M133.3 156.4h.1M133.3 153.5h.1M133.3 150.6h.1M133.3 147.7h.1M133.3 144.8h.1M133.3 141.9h.1M95.6 165.1h.1M95.6 173.8h.1M95.6 165.1h8.7M95.6 173.8h8.7"/>
<path d="M103.5 164.2l.8 .9-.8 .8zM124.6 165.1h8.7M124.6 168h8.7M124.6 162.2h8.7M133.3 168h.1M133.3 165.1h.1M133.3 162.2h.1"/>
</g>
<g fill="none" stroke="#00f" stroke-width=".25">
<path d="M133.3 26.1h20.2v43.4h-20.2zM67.5 143.9h.1M67.5 143.9l-.8 .9M67.5 143.9l1.8 1.8M69.3 145.7h.1M71 143.9h.1M71 143.9l-1.7 1.8M71 143.9l1.7 1.8M72.7 145.7h.1M74.5 143.9h.1M74.5 143.9l-1.8 1.8M74.5 143.9l.8 .9"/>
<path d="M75.3 144.8h.1"/>
</g>
<path d="M132.4 60l.9 .8-.9 .9z" fill="#f00"/>
<path d="M132.4 60l.9 .8-.9 .9zM124.6 60.8h.1M124.6 60.8h8.7" fill="none" stroke="#f00" stroke-width=".25"/>
<path d="M123.7 59.9l1.8 1.9M125.5 59.9l-1.8 1.9M123.7 61.8h.1M125.5 61.8h.1" fill="none" stroke="#804000" stroke-width=".21"/>
<path d="M132.4 28.2l.9 .8-.9 .8z" fill="#f00"/>
<path d="M124.6 29h.1M124.6 29h8.7M132.4 28.2l.9 .8-.9 .8z" fill="none" stroke="#f00" stroke-width=".25"/>
<path d="M132.4 31l.9 .9-.9 .8z" fill="#f00"/>
<path d="M124.6 31.9h.1M124.6 31.9h8.7M132.4 31l.9 .9-.9 .8z" fill="none" stroke="#f00" stroke-width=".25"/>
<path d="M132.4 33.9l.9 .9-.9 .8z" fill="#f00"/>
<path d="M124.6 34.8h.1M124.6 34.8h8.7M132.4 33.9l.9 .9-.9 .8z" fill="none" stroke="#f00" stroke-width=".25"/>
<path d="M132.4 36.8l.9 .9-.9 .8z" fill="#f00"/>
<path d="M124.6 37.7h.1M124.6 37.7h8.7M132.4 36.8l.9 .9-.9 .8z" fill="none" stroke="#f00" stroke-width=".25"/>
<path d="M132.4 39.7l.9 .9-.9 .8z" fill="#f00"/>
<path d="M132.4 39.7l.9 .9-.9 .8zM124.6 40.6h.1M124.6 40.6h8.7" fill="none" stroke="#f00" stroke-width=".25"/>
<path d="M123.7 39.7l1.8 1.8M125.5 39.7l-1.8 1.8M123.7 41.5h.1M125.5 41.5h.1" fill="none" stroke="#804000" stroke-width=".21"/>
<path d="M132.4 42.6l.9 .9-.9 .8z" fill="#f00"/>
<path d="M124.6 43.5h.1M124.6 43.5h8.7M132.4 42.6l.9 .9-.9 .8z" fill="none" stroke="#f00" stroke-width=".25"/>
<path d="M123.7 44.4h.1M123.7 42.6l1.8 1.8M125.5 42.6l-1.8 1.8M125.5 44.4h.1" fill="none" stroke="#804000" stroke-width=".21"/>
<path d="M132.4 45.5l.9 .9-.9 .8z" fill="#f00"/>
<path d="M124.6 46.4h.1M124.6 46.4h8.7M132.4 45.5l.9 .9-.9 .8z" fill="none" stroke="#f00" stroke-width=".25"/>
<path d="M123.7 47.3h.1M123.7 45.5l1.8 1.8M125.5 45.5l-1.8 1.8M125.5 47.3h.1" fill="none" stroke="#804000" stroke-width=".21"/>
<path d="M132.4 48.4l.9 .8-.9 .9z" fill="#f00"/>
<path d="M124.6 49.2h.1M124.6 49.2h8.7M132.4 48.4l.9 .8-.9 .9z" fill="none" stroke="#f00" stroke-width=".25"/>
<path d="M123.7 50.2h.1M123.7 48.3l1.8 1.9M125.5 48.3l-1.8 1.9M125.5 50.2h.1" fill="none" stroke="#804000" stroke-width=".21"/>
<path d="M132.4 51.3l.9 .9-.9 .8z" fill="#f00"/>
<path d="M124.6 52.2h.1M124.6 52.2h8.7M132.4 51.3l.9 .9-.9 .8z" fill="none" stroke="#f00" stroke-width=".25"/>
<path d="M123.7 53.1h.1M123.7 51.3l1.8 1.8M125.5 51.3l-1.8 1.8M125.5 53.1h.1" fill="none" stroke="#804000" stroke-width=".21"/>
<path d="M132.4 54.2l.9 .8-.9 .9z" fill="#f00"/>
<path d="M124.6 55h.1M124.6 55h8.7M132.4 54.2l.9 .8-.9 .9z" fill="none" stroke="#f00" stroke-width=".25"/>
<path d="M123.7 56h.1M123.7 54.1l1.8 1.9M125.5 54.1l-1.8 1.9M125.5 56h.1" fill="none" stroke="#804000" stroke-width=".21"/>
<path d="M132.4 57.1l.9 .9-.9 .8z" fill="#f00"/>
<g fill="none" stroke="#f00" stroke-width=".25">
<path d="M153.5 37.7h8.7M153.5 34.8h8.7M153.5 29h8.7M162.2 37.7h.1M162.2 34.8h.1M162.2 29h.1M124.6 58h.1M124.6 58h8.7M132.4 57.1l.9 .9-.9 .8zM153.5 58h8.7M153.5 55h8.7M153.5 52.2h8.7"/>
<path d="M153.5 49.2h8.7M153.5 46.4h8.7M153.5 43.5h8.7M153.5 40.6h8.7M162.2 58h.1M162.2 55h.1M162.2 52.2h.1M162.2 49.2h.1M162.2 46.4h.1M162.2 43.5h.1M162.2 40.6h.1M124.6 66.6h.1"/>
<path d="M124.6 66.6h8.7M153.5 60.8h8.7M162.2 60.8h.1M185.4 78.2h.1M185.4 78.2h2.9M197 78.2h2.9M199.9 78.2h.1M29 115.9h.1M29 115.9h2.9M40.6 115.9h2.9M43.5 115.9h.1M58 141.9h.1"/>
<path d="M58 141.9h2.9M69.6 141.9h2.9M72.5 141.9h.1"/>
</g>
<path d="M161.3 39.7l1.8 1.8M163.1 39.7l-1.8 1.8M123.7 58.9h.1M123.7 57.1l1.8 1.8M125.5 57.1l-1.8 1.8M125.5 58.9h.1M161.3 44.4h.1M161.3 41.5h.1M161.3 42.6l1.8 1.8M163.1 42.6l-1.8 1.8M163.1 44.4h.1M163.1 41.5h.1" fill="none" stroke="#804000" stroke-width=".21"/>
<g fill="none" stroke="#00f" stroke-width=".25">
<path d="M189.1 77.3h.1M189.1 77.3l-.8 .9M189.1 77.3l1.8 1.8M190.9 79.1h.1M192.6 77.3h.1M192.6 77.3l-1.7 1.8M192.6 77.3l1.7 1.8M194.3 79.1h.1M196.1 77.3h.1M196.1 77.3l-1.8 1.8M196.1 77.3l.9 .9M197 78.2h.1"/>
<path d="M32.8 115h.1M32.8 115l-.9 .9M32.8 115l1.7 1.7M34.5 116.7h.1M36.3 115h.1M36.3 115l-1.8 1.7M36.3 115l1.7 1.7M38 116.7h.1M39.7 115h.1M39.7 115l-1.7 1.7M39.7 115l.9 .9M40.6 115.9h.1"/>
<path d="M61.8 141.1h.1M61.8 141.1l-.9 .8M61.8 141.1l1.7 1.7M63.5 142.8h.1M65.2 141.1h.1M65.2 141.1l-1.7 1.7M65.2 141.1l1.8 1.7M67 142.8h.1M68.7 141.1h.1M68.7 141.1l-1.7 1.7M68.7 141.1l.9 .8M69.6 141.9h.1"/>
</g>
<circle cx="95.6" cy="136.1" r=".56" fill="#f0f"/>
<circle cx="95.6" cy="136.1" r=".56" fill="none" stroke="#f0f" stroke-width=".25"/>
<circle cx="52.1" cy="141.9" r=".56" fill="#f0f"/>
<circle cx="52.1" cy="141.9" r=".56" fill="none" stroke="#f0f" stroke-width=".25"/>
<circle cx="52.1" cy="147.7" r=".56" fill="#f0f"/>
<circle cx="52.1" cy="147.7" r=".56" fill="none" stroke="#f0f" stroke-width=".25"/>
<circle cx="52.1" cy="144.8" r=".56" fill="#f0f"/>
<circle cx="52.1" cy="144.8" r=".56" fill="none" stroke="#f0f" stroke-width=".25"/>
<circle cx="173.8" cy="165.1" r=".56" fill="#f0f"/>
<circle cx="173.8" cy="165.1" r=".56" fill="none" stroke="#f0f" stroke-width=".25"/>
<circle cx="173.8" cy="162.2" r=".56" fill="#f0f"/>
<circle cx="173.8" cy="162.2" r=".56" fill="none" stroke="#f0f" stroke-width=".25"/>
<circle cx="173.8" cy="167.9" r=".56" fill="#f0f"/>
<circle cx="173.8" cy="167.9" r=".56" fill="none" stroke="#f0f" stroke-width=".25"/>
<circle cx="95.6" cy="173.7" r=".56" fill="#f0f"/>
<circle cx="95.6" cy="173.7" r=".56" fill="none" stroke="#f0f" stroke-width=".25"/>
<circle cx="165.1" cy="162.2" r=".56" fill="#f0f"/>
<circle cx="165.1" cy="162.2" r=".56" fill="none" stroke="#f0f" stroke-width=".25"/>
<circle cx="185.4" cy="72.4" r=".56" fill="#f0f"/>
<circle cx="185.4" cy="72.4" r=".56" fill="none" stroke="#f0f" stroke-width=".25"/>
<circle cx="257.8" cy="75.3" r=".56" fill="#f0f"/>
<circle cx="257.8" cy="75.3" r=".56" fill="none" stroke="#f0f" stroke-width=".25"/>
<circle cx="168" cy="84" r=".56" fill="#f0f"/>
<circle cx="168" cy="84" r=".56" fill="none" stroke="#f0f" stroke-width=".25"/>
<circle cx="185.4" cy="78.2" r=".56" fill="#f0f"/>
<circle cx="185.4" cy="78.2" r=".56" fill="none" stroke="#f0f" stroke-width=".25"/>
<circle cx="257.8" cy="78.2" r=".56" fill="#f0f"/>
<circle cx="257.8" cy="78.2" r=".56" fill="none" stroke="#f0f" stroke-width=".25"/>
<circle cx="257.8" cy="81.1" r=".56" fill="#f0f"/>
<circle cx="257.8" cy="81.1" r=".56" fill="none" stroke="#f0f" stroke-width=".25"/>
<g font-size="2.6">
<text x="156.4" y="16.8">VCC</text>
<text x="72.5" y="22.6">VCC</text>
<text x="6.1" y="29.8">MCLK</text>
<text x="40" y="28.4">1</text>
<text x="65.8" y="28.4">24</text>
<text x="78.5" y="24.1">USBPORT.OUT4 SCLK</text>
<text x="81.4" y="29.8">MCLK</text>
<text x="129.8" y="28.4">1</text>
<text x="155.6" y="28.4">24</text>
<text x="40" y="31.2">2</text>
<text x="40" y="34.1">3</text>
<text x="65.8" y="34.1">23</text>
<text x="78.5" y="35.6">USBPORT.OUT6 SDX</text>
<text x="129.8" y="31.2">2</text>
<text x="129.8" y="34.1">3</text>
<text x="155.6" y="34.1">23</text>
<text x="183" y="35.6">USBPORT.IN6BUSY</text>
<text x="6.1" y="41.4">Sclose</text>
<text x="40" y="37">4</text>
<text x="40" y="39.9">5</text>
<text x="65.8" y="39.9">21</text>
<text x="65.8" y="37">22</text>
<text x="129.8" y="37">4</text>
<text x="129.8" y="39.9">5</text>
<text x="155.6" y="39.9">21</text>
<text x="155.6" y="37">22</text>
<text x="6.1" y="44.3">Sopen</text>
<text x="6.1" y="47.2">Psensor</text>
<text x="40" y="42.8">6</text>
<text x="40" y="45.7">7</text>
<text x="65.8" y="45.7">19</text>
<text x="65.8" y="42.8">20</text>
<text x="93.3" y="47.2">ON</text>
<text x="129.8" y="42.8">6</text>
<text x="129.8" y="45.7">7</text>
<text x="155.6" y="45.7">19</text>
<text x="155.6" y="42.8">20</text>
<text x="40" y="48.6">8</text>
<text x="40" y="51.5">9</text>
<text x="65.8" y="51.5">17</text>
<text x="65.8" y="48.6">18</text>
<text x="93.3" y="53">DoorDone</text>
<text x="93.3" y="50.1">Open/Close</text>
<text x="129.8" y="48.6">8</text>
<text x="129.8" y="51.5">9</text>
<text x="155.6" y="51.5">17</text>
<text x="155.6" y="48.6">18</text>
<text x="38.6" y="54.4">10</text>
<text x="38.6" y="57.3">11</text>
<text x="65.8" y="57.3">15</text>
<text x="65.8" y="54.4">16</text>
<text x="128.4" y="54.4">10</text>
<text x="128.4" y="57.3">11</text>
<text x="155.6" y="57.3">15</text>
<text x="155.6" y="54.4">16</text>
<text x="38.6" y="60.2">13</text>
<text x="38.6" y="66">12</text>
<text x="65.8" y="60.2">14</text>
<text x="90.4" y="61.7">WriteDoor</text>
<text x="128.4" y="60.2">13</text>
<text x="128.4" y="66">12</text>
<text x="155.6" y="60.2">14</text>
<text x="194.1" y="66">VCC</text>
<text x="205.1" y="71.8">1</text>
<text x="251.1" y="71.8">14</text>
<text x="34.8" y="77.4">Dispacher/Door Controler</text>
<text x="133.3" y="77.4">Serial Receiver</text>
<text x="205.1" y="74.7">2</text>
<text x="205.1" y="77.6">3</text>
<text x="251.1" y="77.6">12</text>
<text x="251.1" y="74.7">13</text>
<text x="205.1" y="83.4">4</text>
<text x="251.1" y="83.4">10</text>
<text x="251.1" y="80.5">11</text>
<text x="8" y="87.5" transform="rotate(-90 8 87.5)">Sinais Produzidos pela ATB</text>
<text x="205.1" y="86.3">5</text>
<text x="205.1" y="89.2">6</text>
<text x="251.1" y="89.2">8</text>
<text x="251.1" y="86.3">9</text>
<text x="251.1" y="92">7</text>
<text x="126.9" y="100.8">1</text>
<text x="126.9" y="103.6">2</text>
<text x="126.9" y="106.5">3</text>
<text x="126.9" y="109.4">4</text>
<text x="20.3" y="120.8">All resistors are 2,2Kohm</text>
<text x="138.4" y="122.2" transform="rotate(-90 138.4 122.2)">5</text>
<text x="141.3" y="122.2" transform="rotate(-90 141.3 122.2)">6</text>
<text x="144.2" y="122.2" transform="rotate(-90 144.2 122.2)">7</text>
<text x="147.1" y="122.2" transform="rotate(-90 147.1 122.2)">8</text>
<text x="17.4" y="135.6">VCC</text>
<text x="46.7" y="137">CLK</text>
<text x="100.8" y="135.5">1</text>
<text x="126.6" y="135.5">24</text>
<text x="130.4" y="132.7">VCC</text>
<text x="100.8" y="138.4">2</text>
<text x="100.8" y="141.3">3</text>
<text x="126.6" y="141.3">23</text>
<text x="100.8" y="144.2">4</text>
<text x="100.8" y="147.1">5</text>
<text x="100.8" y="149.9">6</text>
<text x="126.6" y="149.9">20</text>
<text x="126.6" y="147.1">21</text>
<text x="126.6" y="144.2">22</text>
<text x="184.8" y="149.9">2</text>
<text x="204.8" y="149.9">19</text>
<text x="100.8" y="152.9">7</text>
<text x="100.8" y="155.7">8</text>
<text x="126.6" y="155.7">18</text>
<text x="126.6" y="152.9">19</text>
<text x="184.8" y="152.9">3</text>
<text x="184.8" y="155.7">4</text>
<text x="204.8" y="152.9">18</text>
<text x="204.8" y="155.7">17</text>
<text x="249.7" y="151.5">USBPORT.IN0</text>
<text x="249.7" y="154.4">USBPORT.IN1</text>
<text x="32.2" y="157.3">USBPORT.OUT7 ACK</text>
<text x="99.4" y="161.5">10</text>
<text x="100.8" y="158.7">9</text>
<text x="126.6" y="161.5">16</text>
<text x="126.6" y="158.7">17</text>
<text x="184.8" y="158.7">5</text>
<text x="184.8" y="161.5">6</text>
<text x="204.8" y="158.7">16</text>
<text x="204.8" y="161.5">15</text>
<text x="249.7" y="157.3">USBPORT.IN2</text>
<text x="249.7" y="160.1">USBPORT.IN3</text>
<text x="99.4" y="167.3">13</text>
<text x="99.4" y="164.4">11</text>
<text x="126.6" y="167.3">14</text>
<text x="126.6" y="164.4">15</text>
<text x="184.8" y="164.4">7</text>
<text x="184.8" y="167.3">8</text>
<text x="204.8" y="164.4">14</text>
<text x="204.8" y="167.3">13</text>
<text x="31.9" y="170.1">.</text>
<text x="99.4" y="173.1">12</text>
<text x="184.8" y="170.2">9</text>
<text x="204.8" y="170.2">12</text>
<text x="183.4" y="176">11</text>
<text x="184.8" y="178.9">1</text>
<text x="101.4" y="187.4">Keyboard Reader</text>
<text x="157" y="192">KPRESS</text>
<text x="142.5" y="200.7">USBPORT.IN7 DVAL</text>
</g>
<g font-size="2.6" fill="#000080">
<text x="43.5" y="24.1">U8</text>
<text x="133.3" y="24.1">U7</text>
<text x="207.7" y="67.8">U6</text>
<text x="43.5" y="73.6">ATF750C</text>
<text x="133.3" y="73.6">ATF750C</text>
<text x="223" y="83.4">LCD_2_16</text>
<text x="132.4" y="96.7">U4</text>
<text x="104.3" y="131.2">U3</text>
<text x="190.3" y="146">U5</text>
<text x="196.5" y="166.5" transform="rotate(-90 196.5 166.5)">74574</text>
<text x="104.3" y="180.7">ATF750C</text>
</g>
<g font-size="2.6" fill="#004080">
<text x="45" y="30.2">I01</text>
<text x="45" y="33.1">I02</text>
<text x="45" y="35.9">I03</text>
<text x="56" y="35.9">I/O10</text>
<text x="56.8" y="30.2">VCC</text>
<text x="134.7" y="30.2">I01</text>
<text x="134.7" y="33.1">I02</text>
<text x="134.7" y="35.9">I03</text>
<text x="145.8" y="35.9">I/O10</text>
<text x="146.6" y="30.2">VCC</text>
<text x="45" y="38.9">I04</text>
<text x="45" y="41.7">I05</text>
<text x="56" y="41.7">I/O08</text>
<text x="56" y="38.9">I/O09</text>
<text x="134.7" y="38.9">I04</text>
<text x="134.7" y="41.7">I05</text>
<text x="145.8" y="41.7">I/O08</text>
<text x="145.8" y="38.9">I/O09</text>
<text x="45" y="44.7">I06</text>
<text x="45" y="47.5">I07</text>
<text x="56" y="47.5">I/O06</text>
<text x="56" y="44.7">I/O07</text>
<text x="134.7" y="44.7">I06</text>
<text x="134.7" y="47.5">I07</text>
<text x="145.8" y="47.5">I/O06</text>
<text x="145.8" y="44.7">I/O07</text>
<text x="45" y="50.4">I08</text>
<text x="45" y="53.3">I09</text>
<text x="56" y="53.3">I/O04</text>
<text x="56" y="50.4">I/O05</text>
<text x="134.7" y="50.4">I08</text>
<text x="134.7" y="53.3">I09</text>
<text x="145.8" y="53.3">I/O04</text>
<text x="145.8" y="50.4">I/O05</text>
<text x="45" y="56.2">I10</text>
<text x="45" y="59.1">I11</text>
<text x="56" y="59.1">I/O02</text>
<text x="56" y="56.2">I/O03</text>
<text x="134.7" y="56.2">I10</text>
<text x="134.7" y="59.1">I11</text>
<text x="145.8" y="59.1">I/O02</text>
<text x="145.8" y="56.2">I/O03</text>
<text x="45" y="62">I12</text>
<text x="56" y="62">I/O01</text>
<text x="134.7" y="62">I12</text>
<text x="145.8" y="62">I/O01</text>
<text x="45" y="67.8">GND</text>
<text x="134.7" y="67.8">GND</text>
<text x="210" y="73.6">gnd</text>
<text x="210" y="76.5">vcc</text>
<text x="244.8" y="76.5">d6</text>
<text x="244.8" y="73.6">d7</text>
<text x="210" y="79.4">contrast</text>
<text x="244.8" y="82.3">d4</text>
<text x="244.8" y="79.4">d5</text>
<text x="210" y="85.2">rs</text>
<text x="210" y="88.1">r/w</text>
<text x="244.8" y="88.1">d2</text>
<text x="244.8" y="85.2">d3</text>
<text x="210" y="91">enable</text>
<text x="244.8" y="93.9">d0</text>
<text x="244.8" y="91">d1</text>
<text x="131.8" y="102.6">L0</text>
<text x="131.8" y="105.5">L1</text>
<text x="131.8" y="108.3">L2</text>
<text x="131.8" y="111.3">L3</text>
<text x="140.3" y="117.3" transform="rotate(-90 140.3 117.3)">C0</text>
<text x="143.2" y="117.3" transform="rotate(-90 143.2 117.3)">C1</text>
<text x="146.1" y="117.3" transform="rotate(-90 146.1 117.3)">C2</text>
<text x="149" y="117.3" transform="rotate(-90 149 117.3)">C3</text>
<text x="105.7" y="137.3">I01</text>
<text x="117.6" y="137.3">VCC</text>
<text x="105.7" y="140.2">I02</text>
<text x="105.7" y="143.1">I03</text>
<text x="116.8" y="143.1">I/O10</text>
<text x="105.7" y="146">I04</text>
<text x="105.7" y="148.9">I05</text>
<text x="116.8" y="148.9">I/O08</text>
<text x="116.8" y="146">I/O09</text>
<text x="105.7" y="151.8">I06</text>
<text x="105.7" y="154.7">I07</text>
<text x="116.8" y="154.7">I/O06</text>
<text x="116.8" y="151.8">I/O07</text>
<text x="189.7" y="151.8">D0</text>
<text x="189.7" y="154.7">D1</text>
<text x="197.9" y="151.8">Q0</text>
<text x="197.9" y="154.7">Q1</text>
<text x="105.7" y="157.6">I08</text>
<text x="105.7" y="160.5">I09</text>
<text x="116.8" y="160.5">I/O04</text>
<text x="116.8" y="157.6">I/O05</text>
<text x="189.7" y="157.6">D2</text>
<text x="189.7" y="160.5">D3</text>
<text x="197.9" y="157.6">Q2</text>
<text x="197.9" y="160.5">Q3</text>
<text x="105.7" y="163.4">I10</text>
<text x="105.7" y="166.2">I11</text>
<text x="116.8" y="166.2">I/O02</text>
<text x="116.8" y="163.4">I/O03</text>
<text x="189.7" y="163.4">D4</text>
<text x="189.7" y="166.2">D5</text>
<text x="197.9" y="163.4">Q4</text>
<text x="197.9" y="166.2">Q5</text>
<text x="105.7" y="169.2">I12</text>
<text x="116.8" y="169.2">I/O01</text>
<text x="189.7" y="169.2">D6</text>
<text x="189.7" y="172">D7</text>
<text x="197.9" y="169.2">Q6</text>
<text x="197.9" y="172">Q7</text>
<text x="105.7" y="175">GND</text>
<text x="189.7" y="177.8">CP</text>
<text x="189.7" y="180.7">OE</text>
</g>
<g font-size="2.6" fill="#00f">
<text x="136.1" y="106.3">keyboard</text>
<text x="139.1" y="109.2">4x4</text>
</g>
<g font-size="2.6" fill="#f00">
<text x="226.5" y="150">D0</text>
<text x="226.5" y="152.9">D1</text>
<text x="226.5" y="155.8">D2</text>
<text x="226.5" y="158.7">D3</text>
</g>
<g font-size="2.1">
<text x="30.4" y="2.2">5</text>
<text x="85.4" y="2.2">4</text>
<text x="140.5" y="2.2">3</text>
<text x="195.4" y="2.2">2</text>
<text x="250.5" y="2.2">1</text>
<text x=".8" y="30.1">D</text>
<text x="278.8" y="30.1">D</text>
<text x=".8" y="80.8">C</text>
<text x="278.8" y="80.8">C</text>
<text x=".8" y="131.5">B</text>
<text x="278.8" y="131.5">B</text>
<text x=".8" y="182.2">A</text>
<text x="278.8" y="182.2">A</text>
<text x="30.4" y="207.8">5</text>
<text x="85.4" y="207.8">4</text>
<text x="140.5" y="207.8">3</text>
<text x="195.4" y="207.8">2</text>
<text x="250.5" y="207.8">1</text>
</g>
</svg>
